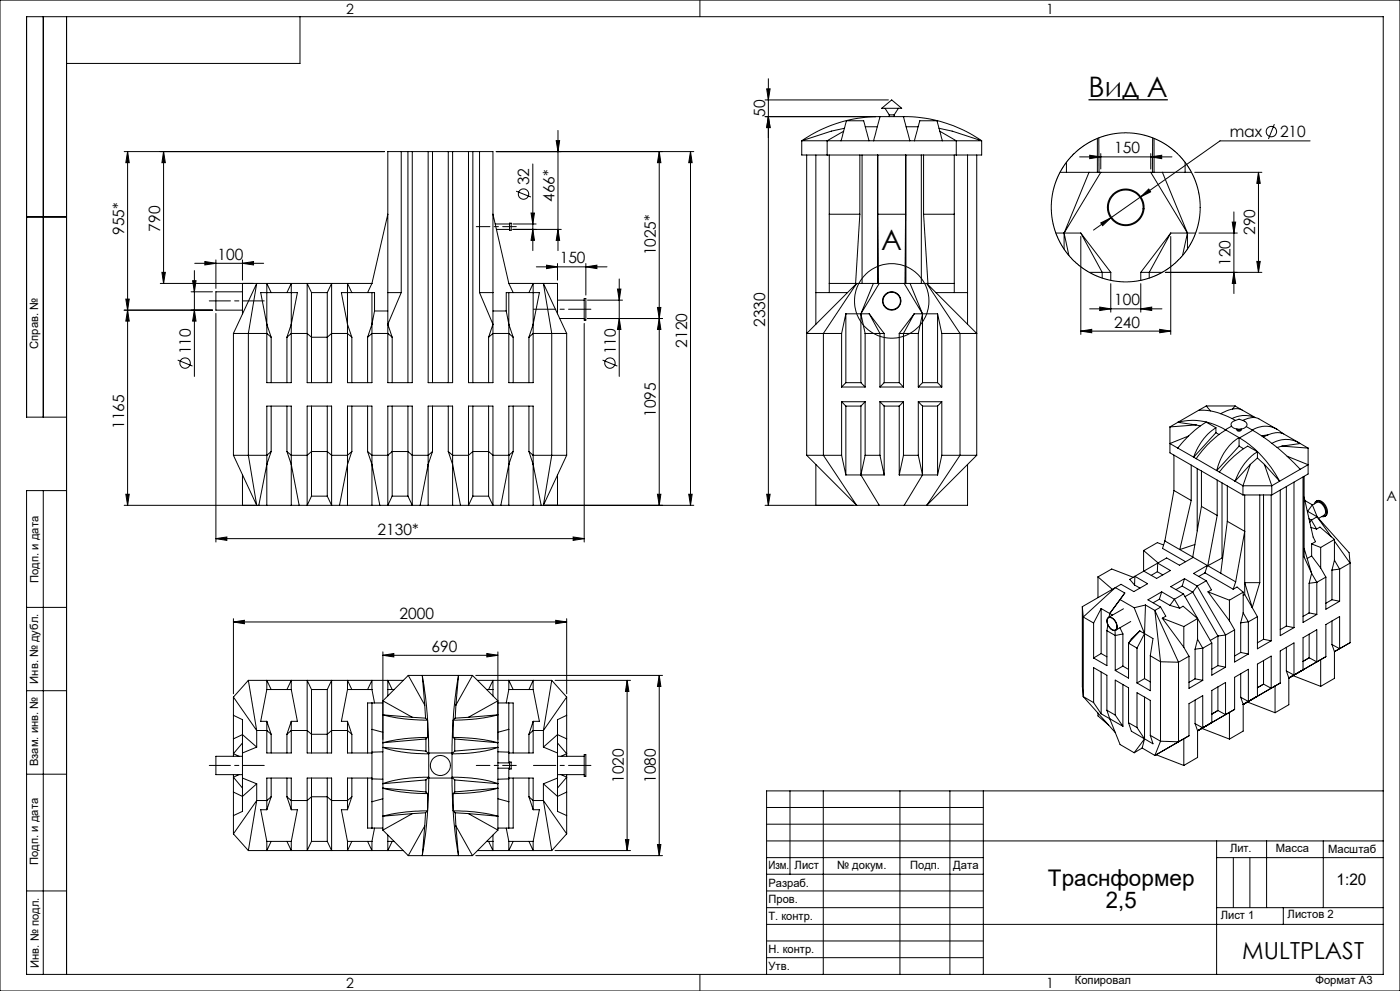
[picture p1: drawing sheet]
<svg xmlns="http://www.w3.org/2000/svg" width="420mm" height="297mm" viewBox="0 0 420 297" stroke-linecap="round" stroke-linejoin="round" font-family="sans-serif">
<g fill="none" stroke="#000" stroke-width=".3">
<path d="M0 0h420v297h-420zM13 5v120M20 5v287M90 5v14h-70M210 0v5M167.4 39.1v36M229.5 35h33.2M229.5 29.9h37M230 26.6h1l-.5 3.3zM230.5 35l.5 3.2h-1zM230.5 23.6v127.8M253.1 39.3l-5 2.9v4.3"/>
<path d="M253.3 38.4l-3.9 .9-8.9 2.9M259.6 38h3.6M264 35l-1.9 7.2M264.5 32.5l3-2.6 3 2.6zM265.5 32.5l1.3 1.9M266.8 34.4h1.5M266.8 34.4v.6M268.3 34.4v.6M269.5 32.5l-1.2 1.9M271 35l1.9 7.2M271.9 38h3.5M281.7 38.4l3.9 .9 8.9 2.9"/>
<path d="M281.9 39.3l5 2.9v4.3M382.3 37.2l-1.8 4.5M37.3 45.4h78.1M38.3 45.4v106M38.3 45.4l.5 3.4h-1.1zM49.1 45.4v39.5M49.1 45.4l.5 3.4h-1zM120.4 45.4v42.3M122.4 45.4v69.3M123.7 45.4v69.3h-7.4v-69.3h31.6v69.3h-7.4v-69.3M128.4 45.4v69.3h7.4v-69.3M129.8 45.4v69.3"/>
<path d="M134.5 45.4v69.3M141.9 45.4v69.3M143.9 45.4v42.3M148.9 45.4h59.2M154.8 57.3l4.5 1.8M159.8 49.1v26M166.9 42.2h1l-.5 3.2zM197.8 45.4l.5 3.4h-1.1zM197.8 45.4v106M207.2 45.4v106M207.2 45.4l.4 3.4h-1zM240.5 42.2a40.9 40.9 0 0 1 23.3-7.2h7.5a40.9 40.9 0 0 1 23.2 7.2"/>
<path d="M240.5 42.2h54M240.5 42.2v4.3h54v-4.3M242 46.5v90M244.8 46.5v50.7M248.8 46.5v41.2M252.3 42.2l1.6-6h5.2l1.6 6M258 46.5v17.7M258.6 46.5v38.4M263.3 46.5v38.4M263.3 46.5v17.7M271.7 46.5v17.7M271.8 46.5v38.4"/>
<path d="M274.3 42.2l1.6-6h5.2l1.6 6M276.4 46.5v38.4M277.1 46.5v17.7M286.3 46.5v41.2M290.3 46.5v50.7M293 46.5v90M318 51.6h39.4M319.9 48.6v3M323.9 47h27.7M326.7 51.6l-7.5 18.2M326.9 46.5l3.3 .5-3.3 .6zM329.2 41.5v10.1"/>
<path d="M329.6 41.3l.1 10.3M330.2 46v4.7M330.2 51.6l-11 18.2M342.2 59l2.4-2.3 .6 .8zM345.2 47l3.3-.5v1.1zM345.2 46v4.7M345.2 51.6l11 18.2M345.8 41.3l-.1 10.3M346.2 41.5v10.1M348.7 51.6l7.5 18.2M355.5 48.6v3M358.4 51.6h20.2"/>
<path d="M377.5 51.6l.6 3.4h-1.1zM377.5 51.6v30M393 42.2h-27l-32.8 23.1M8 65h12M58.4 78.9h20.7M61.5 78.4l3.3 .5-3.3 .5zM64.8 77.9v8.5M72.7 78.9l3.4-.5v1zM72.7 77.9v6.1M116.3 64.2l-4.7 20.7M147.9 64.2l4.7 20.7M148.6 67.1h4.3"/>
<path d="M148.9 68.8h4M152.9 66.9h.5v2.1h-.5zM153.9 68.8h14.5M153.9 67.1h6.9M159.3 63.8h1l-.5 3.3zM159.8 68.8l.5 3.2h-1zM160.9 80h21.2M164 79.5l3.3 .5-3.3 .5zM167.3 79v5M167.4 68.8l.5 3.2h-1zM175.8 80l3.3-.5v1zM175.8 79v9.4"/>
<path d="M248.8 64.2h9.2M258 64.2l-1.3 20.7M263.3 64.2l.2 20.7M263.3 64.2h8.4M271.7 64.2l-.2 20.7M277.1 64.2h9.2M277.1 64.2l1.3 20.7M316.8 69.8h7.4M319.2 69.8l1.5 6.8M319.2 69.8v4.8M324.2 70.9v29.3M324.2 69.8l6.5 11.8v1.7"/>
<path d="M324.2 69.8l9 11.8M330.2 66.8l3-1.5-2.4 2.3zM333.2 65.3l-5.2 3.7M351.2 70.9v29.3M351.2 69.8h7.5M351.2 69.8l-6.4 11.8v1.7M351.2 69.8l-9 11.8M356.2 69.8l-1.4 6.8M356.2 69.8v4.8M359.7 69.8h11.5M369.7 66.6h1l-.5 3.2zM370.2 63.5v24.5"/>
<path d="M377 78.3h1.1l-.6 3.3zM37.3 93h26.4M37.7 89.6h1.1l-.5 3.4zM38.3 93l.5 3.2h-1.1zM48.1 84.9h63.5M48.6 81.6h1l-.5 3.3zM57.3 87.5h6.4M57.8 84.1h1l-.5 3.4zM58.3 81.1v31.7M58.3 93l.5 3.2h-1zM64.8 93.9v68.6M70 99.9v36.6"/>
<path d="M70 99.9h10l1.4 1.2M70 99.9l7-15-2.5 15v36.6l2.5 14.9-7-14.9M72.7 87.5h-7.9v5.5h7.9M72.7 84.9v9.1M81.4 87.7l-1.4-2.8v29.8h7.4v-29.8l-1.3 2.8M93.5 87.7l-1.4-2.8v29.8h7.4v-29.8l-1.3 2.8M93.5 87.7v27M93.5 87.7h4.7M98.2 87.7v27M105.6 87.7l-1.4-2.8v29.8h7.4v-27M111.6 84.9l-1.3 2.8M112.4 93.2l-.8 4-1.3 3.9"/>
<path d="M112.4 93.2h3.9M112.4 93.2v-5.5h-10l1.8 9.5 1.4 3.9M116.3 87.7h4.1M120.4 87.7l-4.1 9.5 1.4 3.9M143.9 87.7l4 9.5-1.3 3.9M143.9 87.7h4M147.9 93.2h4M151.9 93.2v-5.5h9.9l-1.9 9.5-1.2 3.9M151.9 93.2l.7 4 1.4 3.9M152.6 84.9h14.7v9.1M152.6 87.7v27h7.3v-29.8l-1.2 2.8M152.6 84.9l1.4 2.8"/>
<path d="M167.3 90h8M167.9 95.5h7.4M170 99.9v36.6M170 99.9h-10.1l-1.2 1.2M170 99.9l-7-15 2.5 15v36.6l-2.5 14.9 7-14.9M175.3 89.5h.5v6.5h-.5zM175.3 96.9v65.6M176.2 95.5h22.6M176.2 90h10.6M185.2 86.6h1.1l-.5 3.4zM185.8 95.5l.5 3.2h-1.1zM185.8 83.6v29.2"/>
<path d="M197.2 92.1h1.1l-.5 3.4zM197.8 95.5l.5 3.2h-1.1zM244.8 87.7h9.5M248.8 84.9h37.5M252.5 99.9h-10.5l15-15-10 15v36.6l10 14.9-15-14.9M252.5 99.9v16.1M253.8 94h7M253.8 94v20.7M253.8 94l-1.3 5.9M258.3 94l1.2 5.9M258.3 94v20.7M259.5 99.9h5.8"/>
<path d="M259.5 99.9v16.1M260.8 94l3.2 5.9v16.1M260.8 94l4.5 5.9M262 84.9l-3.7 9.1M263.8 84.9l-5.5 9.1M265.3 99.9v14.8M269.8 99.9h5.7M269.8 99.9v14.8M271.3 84.9l5.5 9.1M273 84.9l3.8 9.1M274.2 94h7.1M274.2 94l-3.2 5.9v16.1"/>
<path d="M274.2 94l-4.4 5.9M275.5 99.9v16.1M276.8 94l-1.3 5.9M276.8 94v20.7M280.8 87.7h9.5M281.3 94l1.2 5.9M281.3 94v20.7M282.5 99.9h10.5l-15-15 10 15v36.6l-10 14.9 15-14.9M282.5 99.9v16.1M324.2 99.2l3.3-.5v1zM324.2 99.2h27M326.8 81.6h6.4"/>
<path d="M326.9 92.6h21.7M329.9 92l3.3 .6-3.3 .5zM333.2 81.6v2.4M333.2 85v8.6M342.2 81.6v2.4M342.2 81.6h6.4M342.2 92.6l3.3-.6v1.1zM342.2 85v8.6M347.9 98.7l3.3 .5-3.3 .5zM370.2 81.6l.5 3.3h-1zM378.6 81.6h-29M53.3 107.9l4.4 1.8"/>
<path d="M81.4 101.1l-1.4-3.9-1.8-9.5h11l-1.8 9.5-1.3 3.9M81.4 101.1v13.6M86.1 101.1l1.3-1.2h4.7l1.4 1.2h4.7l1.3-1.2h4.7l1.4 1.2M86.1 101.1v13.6M105.6 101.1v13.6M110.3 101.1v13.6M110.3 101.1l1.3-1.2h4.7l1.4 1.2M117.7 101.1v13.6M146.6 101.1v13.6M146.6 101.1l1.3-1.2h4.7l1.4 1.2M154 101.1v13.6M158.7 101.1v13.6"/>
<path d="M180.8 107.9l4.4 1.8M252.5 116h7M253.8 114.7h4.5M253.8 114.7l-1.3 1.3M258.3 114.7l1.2 1.3M264 116h7M265.3 114.7h4.5M265.3 114.7l-1.3 1.3M269.8 114.7l1.2 1.3M275.5 116h7M276.8 114.7h4.5M276.8 114.7l-1.3 1.3"/>
<path d="M281.3 114.7l1.2 1.3M20 125h-12v-120h407v287h-407v-145h12M81.4 135.3l-1.4 1.2h-10M81.4 135.3l-1.4 3.9-2.4 12.2M81.4 121.7v13.6M86.1 135.3l1.3 1.2h4.7l1.4-1.2h4.7l1.3 1.2h4.7l1.4-1.2M86.1 121.7v13.6M86.1 135.3l1.3 3.9 2.3 12.2M93.5 121.7v27M98.2 121.7v27M105.6 121.7v13.6M105.6 135.3l-1.4 3.9-2.4 12.2"/>
<path d="M110.3 135.3l1.3 1.2h4.7l1.4-1.2h4.7l1.3 1.2h4.7l1.4-1.2M110.3 121.7v13.6M110.3 135.3l1.3 3.9 2.3 12.2M117.7 121.7v27M122.4 121.7v27M129.8 135.3l-1.4 3.9-2.4 12.2M129.8 121.7v13.6M134.5 135.3l1.3 1.2h4.7l1.4-1.2h4.7l1.3 1.2h4.7l1.4-1.2M134.5 135.3l1.3 3.9 2.3 12.2M134.5 121.7v13.6M141.9 121.7v27M146.6 121.7v27"/>
<path d="M154 121.7v13.6M154 135.3l-1.4 3.9-2.4 12.2M158.7 135.3l1.2 1.2h10.1M158.7 121.7v13.6M158.7 135.3l1.2 3.9 2.4 12.2M242 136.5h10.5M244.8 139.2v12.2M252.5 120.4h7M252.5 120.4v16.1M252.5 136.5l1.3 5.8M252.5 120.4l1.3 1.3M253.8 121.7h4.5"/>
<path d="M253.8 121.7v20.6M258.3 121.7v20.6M259.5 136.5h4.5M259.5 120.4v16.1M259.5 136.5l-1.2 5.8M259.5 120.4l-1.2 1.3M264 120.4v16.1M264 120.4h7M264 136.5l1.3 5.8M264 120.4l1.3 1.3M265.3 121.7h4.5M265.3 121.7v20.6"/>
<path d="M269.8 121.7v20.6M271 136.5h4.5M271 120.4v16.1M271 120.4l-1.2 1.3M271 136.5l-1.2 5.8M275.5 120.4h7M275.5 120.4v16.1M275.5 136.5l1.3 5.8M275.5 120.4l1.3 1.3M276.8 121.7h4.5M276.8 121.7v20.6M281.3 121.7v20.6"/>
<path d="M282.5 136.5h10.5M282.5 120.4v16.1M282.5 136.5l-1.2 5.8M282.5 120.4l-1.2 1.3M290.3 139.2v12.2h-60.8M351 127.9v7.8l21.9 12.6M352.2 136.4v10.6M353.3 126.6a18.4 18.4 0 0 1 14.3 2.2M353.3 134.3l4.8 2.7M353.3 126.6l5.5 .7M353.3 126.6l-2.3 1.3M356.6 130.7l-5.6 2.2 2.3 1.4"/>
<path d="M357.4 139.4v10.6M358.1 137l.8 .5M358.8 127.3l1.3 .4M358.8 127.3l-7.8 .6M358.9 137.5l6.1 3.5M359.5 123a19.2 19.2 0 0 1 11.1 3M359.5 123l-6.2 3.6M361.9 121.7l1.2 1.5M361.9 121.7h8.6M361.9 121.7l-2.4 1.3M364.8 128.2l-3-1.7-2 1.3-2.7 2.3-3.8 4.2M364.8 128.2a16.9 16.9 0 0 0-6.7 8.8"/>
<path d="M364.8 129.7l-6.7 7.3M364.8 129.7l.9 .5M364.8 128.2v1.5M366.2 124a7 7 0 0 1 6.5-1.1l3.9 2.3M367.6 128.8l.1 .1M367.7 128.9l-1.8 1.2-2.9 2.4-2.3 2.5-1.8 2.5M367.7 128.9l4 2.3M369.5 127.7l-1.9 1.1M369.6 126.6l2.1-1 1.3 .5a1.22 1.22 0 0 1 1.1 1.3 1.22 1.22 0 0 1-1.4 1.1 2.7 2.7 0 0 1-3.4-1.2zM370.5 121.7l-.8 .9M370.5 121.7l2 1.1M371.1 128.6a.83 .83 0 0 0 1.3 0"/>
<path d="M371.1 128.6v.3a.68 .68 0 0 0 1.2 0v-.3M371.7 131.2a15.7 15.7 0 0 0-6.7 9.8M371.7 133.7l1.4 .8M371.7 131.2v2.5M371.7 131.2h.2M371.7 133.7l-6.7 7.3M371.9 131.2a33.5 33.5 0 0 1 12 13M372.8 126a5.4 5.4 0 0 1 4.8-.5l5.5 3.2M373.9 127.8l1.8 1.1M375.1 139.2l-2.2 6.4M375.7 128.9a7.2 7.2 0 0 1 8.9 .8M375.7 128.9l.1 .1"/>
<path d="M375.8 129a64.7 64.7 0 0 1 14.3 11.6M375.8 129l-3.9 2.2M376.5 125.2a8.1 8.1 0 0 0-6.9 .2M377.2 135.4a16.7 16.7 0 0 0-6.7 8.8l4.6-5M377.2 135.4l-2.9-1.7-4.1 3-4.4 4.8M377.2 135.4v1.9M377.2 137.3l2.1 1.9M377.2 137.3l-2.1 1.9M379 131a6.7 6.7 0 0 1 6.1-.9l4.6 2.6M379.3 139.2l2.2 6.4M379.3 139.2l4.6 5M380.4 130.3l-1.9 .3"/>
<path d="M381.6 132.9a8 8 0 0 1 8.5 0M384.6 129.7l-.2 .1M384.6 129.7l.3 .3M384.6 133.7l7.8 .6M384.6 133.7l-1.5 .4M386.2 136.7l6.2 2.6-2.3 1.3M390.1 132.9l-5.5 .8M390.1 132.9l2.3 1.4M392.4 134.3v7.8l-10.9 6.2M13 147v145M37.3 151.4h170.8M37.7 148.1h1.1l-.5 3.3z"/>
<path d="M72.7 142.3v9.1M80 151.4v-29.7h7.4v29.7M93.5 148.7l-1.4 2.7v-29.7h7.4v29.7l-1.3-2.7M93.5 148.7h4.7M104.2 151.4v-29.7h7.4v29.7M117.7 148.7l-1.4 2.7v-29.7h7.4v29.7l-1.3-2.7M117.7 148.7h4.7M128.4 151.4v-29.7h7.4v29.7M141.9 148.7l-1.4 2.7v-29.7h7.4v29.7l-1.3-2.7M141.9 148.7h4.7M152.6 151.4v-29.7h7.3v29.7M167.3 142.3v9.1"/>
<path d="M197.2 148.1h1.1l-.5 3.3zM206.6 148.1h1l-.4 3.3zM230 148.1h1l-.5 3.3zM253.8 142.3h11.5M258.3 142.3l5.5 9.1M269.8 142.3h11.5M276.8 142.3l-5.5 9.1M352.2 147l5.2 3M352.2 147l-2.7 15.1M357.4 150l-3.5 14.7 4.6-1.5M359.2 140.4v18.7M360.4 151.8l4.8 2.7"/>
<path d="M360.4 141.1v10.7M360.4 151.8l-2.6 15.1M365 141l.8 .5M365.2 154.5l-2.9 15M365.2 143.9v10.6M365.8 141.5l7.1 4.1M366.6 144.7v22.5M368.2 156.2l5.2 3-2.7 15.2M368.2 145.6v10.6M368.2 156.2l-2 15.6M372.9 145.6h8.6M372.9 148.3h8.6"/>
<path d="M372.9 145.6v2.7M373.4 148.3v29.9M377.9 148.3v26.3M379.1 148.3v43.3M381.4 148.3v43.7M381.5 145.6v2.7M383.9 144.2l-2.4 1.4M384.1 146.9v43.6l4.1-2.4M385.9 145.8v41.8M388.2 144.5v43.6M390.1 140.6l-6.2 3.6M390.9 142.9v43.6l4.1-2.4"/>
<path d="M391.2 149l2.7 12 .8 1.3-1.2 .7M391.2 142.8v24.1l2.3 4.9M391.4 150l2.3 1.3M392.7 155.5l.7 .4M393.3 158.1l1.7 .5M393.4 155.9l1.6 2.7M393.4 155.9l-.5 .6M393.7 151.3l-1.4 1.9 2.8 1.7M393.7 151.3l1.5 3.6M393.7 151.3l1.3-.7a2.64 2.64 0 0 1 2.7 3l-.3 .7-1.8 1.1M394.3 151a1.19 1.19 0 0 1 1-.9 1.19 1.19 0 0 1 1.2 .5 3 3 0 0 1 .9 4.2h-.9M394.8 150.2a2.3 2.3 0 0 1 3.1 1.8 1.95 1.95 0 0 1-.5 2.8"/>
<path d="M395 158.6l1-.6 4.3 3.7M395.1 154.9l-1.7 1M395.1 154.9l4.3 6M395.1 154.9l9.6 10.8 .3 3.1M64.8 161.4l3.3-.5v1.1zM64.8 161.4h110.5M171.9 160.9l3.4 .5-3.4 .6zM329.4 172.9l4.3 3.7M329.4 172.9l4.1-2.4 6.4 2.5M329.4 172.9v6.2M334.6 176.1l2.8 1.6M334.6 176.1l-9.6 8.8"/>
<path d="M334.6 176.1l-9.9 5.7M336 179.7l4.3 2.4M336 179.7l-3.1 4.2M337.4 177.7l-1.4 2M337.4 177.7l-4.5 6.2M340.4 175.3l1.6 .9M340.5 172.7l3.8 2.2-4.2 2.4-3.8-2.2-1.7 1M340.5 172.7l-1.6 .9 1.5 1.7M340.5 172.7l-.1 2.6M343.1 165l4.3 3.7M343.1 165v6.2M343.1 171.2l-2.6 1.5"/>
<path d="M347.2 171.3l-1.8 1.1M347.2 171.3l1.6 1M347.3 168.8l3.8 2.2-4.1 2.4-3.9-2.2M347.3 168.8l-.1 2.5M347.3 168.8l-4.2 2.4M347.8 179.6l-1.9 1.1M347.8 179.6l3.2 1.8M348.5 177.4l3.8 2.2M348.5 177.4l-4.1 2.4 3.8 2.2M348.5 177.4l-.7 2.2M349.1 163.3l-1.9-.7-4.1 2.4M349.5 162.1l8.3 4.8"/>
<path d="M349.5 162.1l-.7 2.3 6.9 3.9M352.3 179.6l1.6 2.7M352.3 179.6l-1.3 1.8M354.6 175.6l3.2 1.9M354.6 175.6l-1.8 1.1M355 178l-2.7 1.6M355 178l8.5 14.7M355.4 173.4l3.8 2.2M355.4 173.4l-4.2 2.4 3.8 2.2M355.4 173.4l-.8 2.2M357.8 177.5l7.6 13.1M357.8 177.5l-2.3 1.3"/>
<path d="M357.8 166.9l.2 .1M358 167l-4.2 2.4-3.8-2.2-2.7 1.6M358 167l4.2 2.5M359.2 175.6l-1.4 1.9M359.2 175.6l8.5 14.7M361.5 171.7l-1.9 1.1M361.5 171.7l8.5 4.9M361.9 174.1l-2.7 1.5M361.9 174.1l1.5 2.7-1 .6M362.2 169.5l-4.1 2.4 3.8 2.2M362.2 169.5h.1M362.2 169.5l-.7 2.2"/>
<path d="M362.3 169.5l3.9 2.3M362.4 177.4l6.4 8.7M362.4 177.4l6.4 2.5M366.2 171.8l4.5 2.6M366.6 167.2l-4.3 2.3M366.6 167.2l.2 .2M368.8 179.9v6.2M370 176.6l1.1-.7 1.9 1.6M370.7 174.4l-.7 2.2M373 177.5l-4.2 2.4M373 177.5v6.2M373.4 178.2l-.4 .3"/>
<path d="M373.4 178.2l2.3 3.9M377.9 174.6l-2.2 7.5M377.9 174.6h-4.5l2.3 7.5M391.2 164.3l2.3 7.5M392.7 174.8v8.9M393.5 171.8l-.8 3M393.5 163v3.6M393.5 166.6l-1.4 .8M393.5 171.8l1.5 2.7M393.5 166.6l2.7 3.6M393.5 163l2.7 1.1M395 174.5v9.6"/>
<path d="M395 174.5l-2.3 .3M396.2 170.2l1.6 2.8M396.2 164.1v6.1M397.8 173v9.6l4.1-2.4M397.8 173l-2.8 1.5M399.6 179.7l-1.8 1.1M399.6 170.8v8.9M399.6 179.7l2.3 .5M400.3 161.7l-4.1 2.4M400.3 161.7v6.2M400.3 167.9l-.7 2.9M400.3 167.9l1.6 2.7"/>
<path d="M400.3 162.2l4.7 6.6M401.9 170.6v9.6M401.9 170.6l-2.3 .2M405 168.8l-3.1 1.8M405 168.8v23.8M8 182h12M70 186.4l3.3-.5v1zM70 185.4v22.5M70 186.4h100M114.9 196.4l3.2-.5v1zM114.9 195.4v53.4M114.9 196.4h34.5"/>
<path d="M146 195.9l3.4 .5-3.4 .5zM149.4 195.4v53.4M166.7 185.9l3.3 .5-3.3 .5zM170 185.4v22.5M324.7 181.8l.3 3.1M324.7 181.8v23.9l.3 3.1M325 184.9v23.9M325 184.9l3.1 1.8M328.1 186.7v10.5M330.3 195.9l1.8 .9M330.3 182.4l2.6 1.5M330.3 182.4l-2.2 4.3"/>
<path d="M330.3 182.4v13.5M330.3 195.9l-2.2 1.3M332.1 189v10.5l-4-2.3M332.1 189l2.5 1.5M332.3 185.2a1.64 1.64 0 0 1 2.4 1.1 1.66 1.66 0 0 1-.3 2.7 2.87 2.87 0 0 1-2.1-3.8zM332.4 187.3l-.3 1.7M332.4 185.3a1.78 1.78 0 0 1 2.4 1.5 1.17 1.17 0 0 1 .3 1.3 1.17 1.17 0 0 1-1.1 .7 2.78 2.78 0 0 1-1.6-3.5zM332.9 183.9l.9 .5M332.9 183.9l-.2 1M334.5 188.9l.1 1.6M334.6 190.5v10.4M336 188.1l.9 1.9"/>
<path d="M336.9 199.6l1.7 1M336.9 190v9.6M336.9 190l-2.3 .5M336.9 199.6l-2.3 1.3M337 182.5l-4.5 2.6M338.6 192.8v10.4l-4-2.3M338.6 192.8l2.5 1.4M339.2 186.3l-4.5 2.6M340.3 182.1l3.1 7.8M341.1 194.2v10.5M341.9 189.1l1.5 .8M341.9 189.1l-2.5 2.3-.8 1.4"/>
<path d="M341.9 189.1l-3.3 3.7M343.4 189.9l2.5 1.5-.8 5.1M343.4 189.9v13.5M343.4 189.9l-2.3 4.3M343.6 181.3l-.2 8.6M343.6 181.3l2.9 1.6M343.6 181.3l-3.3 .8M345.1 196.5l3.1 1.8M345.1 196.5v10.5l-4-2.3M346.5 182.9l1.7 15.4M346.5 182.9l7.1 15.6M348.2 198.3l5.4 .2"/>
<path d="M348.2 198.3v23.8M348.2 182l-1.7 .9M348.2 182l1.5 2.7-1 .6M348.7 185.3l6.4 8.7M348.7 185.3l6.4 2.5M351 181.4l2.9 .9M353.6 198.5v23.8l-5.4-.2M353.9 182.3l1-.6 4.4 3.7M355.1 194l1.6 2.7M355.1 187.8v6.2M356.7 196.7v9.6l4.1-2.4M356.7 196.7l-3.1 1.8"/>
<path d="M358.5 194.6v8.8M359.3 185.4l-4.2 2.4M359.3 185.4v6.2M359.3 191.6l-.8 3M359.3 191.6l1.5 2.7M360.8 194.3v9.6M360.8 194.3l-2.3 .3M363.5 192.7v9.6l4.2-2.3M363.5 192.7l-2.7 1.6M365.4 199.5l-1.9 1.1M365.4 190.6l-2.3 1.3M365.4 190.6v8.9"/>
<path d="M365.4 199.5l2.3 .5M367.7 190.3v9.7M367.7 190.3l-2.3 .3M368.8 186.1l1.6 2.7M370.4 188.8v9.6l4.1-2.4M370.4 188.8l-2.7 1.5M372.2 195.5l-1.8 1.1M372.2 186.7v8.8M372.2 195.5l2.3 .5M373 183.7l-.8 3M373 183.7l1.5 2.7M374.5 186.4v9.6"/>
<path d="M374.5 186.4l-2.3 .3M375.7 182.1l1.5 2.7M377.2 184.8v9.6l4.2-2.4M377.2 184.8l-2.7 1.6M379.1 197.9v7.1M379.1 191.6l-1.9 1M379.1 191.6l2.3 .4M385.9 187.6l-1.8 1.1M385.9 194v7.1M385.9 187.6l2.3 .5M392.7 183.7l-1.8 1M392.7 190v7.1"/>
<path d="M392.7 183.7l2.3 .4M392.7 197.1l-1.8 1.1M392.7 197.1l2.3 1.3M395 198.4v-9.7l-4.1 2.4v9.7l-4.3 2.4M395 198.4l-8.4 4.8M396.2 197.7v8M396.2 197.7l-8.3 4.8M397.8 196.8l-2.8 1.6M397.8 196.8l-1.6 .9M399.6 186.1v7.1M399.6 193.2l.7 2.1M399.6 193.2l2.3 1.2"/>
<path d="M400.3 195.3v8l-4.1 2.4M401.9 194.4v-9.6l-4.1 2.4v9.6M405 192.6l-3.1 1.8M405 192.6l-4.7 2.7M8 207h12M70 214.4l2.7 1.3v27.5l-2.7 1.2M70 208.9v17.8M70 208.9l7 10M74.5 203.9h46.5M74.5 203.9l2.5 15M74.5 203.9l-4.5 5M77 218.9h3l1.4 1.2"/>
<path d="M77 218.9v5M80 216.2v9.5h7.4v-9.5M80 206.7v-2.8l1.4 2.8M80 206.7l-1.8 9.5h1.8M80 216.2l1.4 3.9M80 206.7h7.4M86.1 206.7l1.3-2.8v2.8M87.4 206.7l1.8 9.5h-1.8M87.4 216.2l-1.3 3.9M93.5 206.7l-1.4-2.8v21.8h7.4v-21.8l-1.3 2.8M93.5 206.7v19M93.5 206.7h4.7"/>
<path d="M98.2 206.7v19M104.2 206.7v-2.8l1.4 2.8M104.2 216.2v9.5h7.4M104.2 206.7l-1.8 9.5h1.8M104.2 216.2l1.4 3.9M104.2 206.7h7.4M110.3 206.7l1.3-2.8v2.8M111.6 210.7v37.5M111.6 218.6l3.3 .9M111.6 206.7l.8 4M114.9 210.7h-4.6v15M116.3 206.7h1.9"/>
<path d="M117.7 206.7l-1.4-2.8v4.7M122.5 202.4h19.2M122.5 202.4l-7.6 7.6 8.8 5M122.5 202.4l4.9 8.9M123.7 215l-8.8-.8 6.6 1.3 6.8 .3M123.7 215l4 .2M127.4 211.3l-.7-8.9a136.9 136.9 0 0 1 1.9 23.3M127.4 211.3l.3 3.9M127.7 215.2l.6 .6M128.3 215.8v5.2M136 215.8v5.2M136.6 215.2l-.6 .6"/>
<path d="M136.8 211.3l.7-8.9a127.9 127.9 0 0 0-1.9 23.3M136.8 211.3l-.2 3.9M140.5 215l8.9-.8-6.7 1.3-6.7 .3M140.5 215l-3.9 .2M141.7 202.4l-4.9 8.9M141.7 202.4l7.7 7.6-8.9 5M142.7 202.4h56.1M143.2 203.9h22.3M146 206.7h1.9M146.6 206.7l1.3-2.8v4.7M149.4 210.7h4.6v15M152.6 206.7v-2.8l1.4 2.8"/>
<path d="M152.6 210.7v17.9M152.6 218.6l-3.2 .9M152.6 206.7h7.3M152.6 206.7l-.7 4M158.7 206.7l1.2-2.8v2.8M159.9 216.2v9.5h-7.3M159.9 206.7l1.9 9.5h-1.9M159.9 216.2l-1.2 3.9M163 218.9v5M163 218.9h-3.1l-1.2 1.2M165.5 203.9l-2.5 15M165.5 203.9l4.5 5"/>
<path d="M166.5 203.9h22.7M170 214.4l-2.7 1.3v27.5l2.7 1.2M170 208.9v17.8M170 208.9l-7 10M188.1 203.9v51M188.1 203.9l.6 3.3h-1.1zM197.8 202.4v54M197.8 202.4l.5 3.3h-1.1zM325 208.8l3.1 1.8M325 208.8l9.5 10.7M328.1 210.6v-10.5l4 2.3v10.5M328.1 210.6l2.2 3.3"/>
<path d="M329.4 213.7v.9l3.2 2.7M330.3 201.4v12.5M330.3 213.9l2.6 1.5M332.1 212.9l2.5 1.4M332.1 212.9l.8 2.5M332.9 215.4l3.1 7.7 4.3 2.5M332.9 215.4l4 2.3M334.6 214.3v-10.5l4 2.3v10.5M334.6 214.3l2.3 3.4M336.9 205.1v12.6M338.6 216.6l2.5 1.4M338.6 216.6l.8 2.5 4 2.3"/>
<path d="M341.1 218v-10.4l4 2.3v10.5M341.1 218l2.3 3.4M343.4 203.4l1.7 1M343.4 208.9v12.5M343.4 203.4l-2.3 1.3M358.5 216.9l2.3 1.2v-9.6l-4.1 2.4v9.6M358.5 203.4l-1.8 1.1M358.5 209.8v7.1M358.5 203.4l2.3 .5M358.5 216.9l.8 2.1M359.3 219v8l-4.2 2.4M359.3 219l9.5-5.5v8"/>
<path d="M359.3 219l1.2-.7 8.3 3.2M365.4 205.8v7.1M365.4 212.9l-1.9 1.1M365.4 212.9l2.3 1.3M367.7 214.2v-9.7l-4.2 2.4v9.7l-4.2 2.4M372.2 209l2.3 1.2v-9.6l-4.1 2.4v9.6l-2.7 1.6M372.2 201.9v7.1M372.2 209l.8 2.1M373 211.1v8l-4.2 2.4M373 211.1l9.5-5.5v8M373 211.1l1.2-.7 8.3 3.2M379.1 205l-1.9 1.1"/>
<path d="M379.1 205l2.3 1.3M381.4 206.3v-9.7l-4.2 2.4v9.7l-4.2 2.4M385.9 201.1l2.3 1.2v-9.6l-4.1 2.4v9.6l-2.7 1.6M385.9 201.1l.7 2.1M386.6 203.2v8l-4.1 2.4M387.9 202.5l-1.3 .7M387.9 202.5l8.3 3.2M8 232h12M70 232.2v17.7M70 221.4l2.7-1.2 4.3 3.7M71.7 232.2l-1.7 .7 2.7 3.3M72.7 226.7h-7.9v5.5h7.9"/>
<path d="M72.7 233.2l4.3 1.7M72.7 222.7l-2.7 3.2 1.7 .8M77 223.9l-4.3 1.8M77 234.9v5M77 234.9l-4.3 3.8-2.7-1.3M77 239.9l-7 10M77 239.9l-2.5 15M81.4 220.1v5.6M81.4 233.2v5.6M81.4 238.8l-1.4 1.1h-3M81.4 238.8l-1.4 3.9M86.1 220.1v5.6"/>
<path d="M86.1 233.2v5.6M86.1 238.8l1.3 1.1h4.7l1.4-1.1h4.7l1.3 1.1h4.7l1.4-1.1M86.1 220.1l1.3-1.2h4.7l1.4 1.2h4.7l1.3-1.2h4.7l1.4 1.2M86.1 238.8l1.3 3.9M93.5 233.2v19M98.2 233.2v19M105.6 220.1v5.6M105.6 233.2v5.6M105.6 238.8l-1.4 3.9M110.3 233.2v15h4.6M111.6 233.2h-7.4v9.5M111.6 233.4l3.3 .1"/>
<path d="M114.9 224l12.9 1.1 .8 .8-5.3-.2-2.9-.3-3.5-.8zM114.9 234.9l2.8-.9 3.6-.6 7.3-.5-.8 .8zM114.9 239.4l-3.3 .9M114.9 225.3l-3.3 .1M127.8 237.3l-12.9-1.1 5.5 1.1 7.9 .5M127.8 221.5v3.6M127.8 233.7v3.6M127.8 237.3l.5 .5M128.3 221l-6.8 .4-6.6 1.2 12.9-1.1M128.3 221l-.5 .5M128.3 237.8v5.2M128.6 233.2a133.3 133.3 0 0 1-1.9 23.2l.7-8.9"/>
<path d="M128.6 233.2h7M128.6 225.7h7M128.6 225.7v7.5M135.6 225.9l.8-.8 13-1.1-2.5 .8-3 .6-3.5 .3zM135.6 233.2a133.3 133.3 0 0 0 1.9 23.2l-.7-8.9M135.6 232.9l7.3 .5 3.6 .6 2.9 .9-13-1.2zM135.6 225.7v7.5M136 221l6.7 .4 6.7 1.2-13-1.1M136 237.8v5.2M136 221l.4 .5M136.4 237.3l13-1.1-5.6 1.1-7.8 .5M136.4 221.5v3.6"/>
<path d="M136.4 233.7v3.6M136.4 237.3l-.4 .5M149.4 228.6h3.5M149.4 230.2h3.5M149.4 225.3l3.2 .1M149.4 239.4l3.2 .9M152.6 230.2v18M152.6 233.2h7.3v9.5M152.6 233.4l-3.2 .1M152.9 228.4h.5v2.1h-.5zM154 233.2v15h-4.6M158.7 220.1v5.6"/>
<path d="M158.7 233.2v5.6M158.7 238.8l1.2 1.1h3.1M158.7 238.8l1.2 3.9M163 234.9v5M163 223.9l4.3 1.8M163 234.9l4.3 3.8 2.7-1.3M163 239.9l7 10M163 239.9l2.5 15M167.3 232.2h8M167.3 226.7h8M167.3 233.2l-4.3 1.7M167.3 222.7l2.7 3.2-1.7 .8"/>
<path d="M168.3 232.2l1.7 .7-2.7 3.3M170 232.2v17.7M170 221.4l-2.7-1.2-4.3 3.7M175.3 226.2h.5v6.5h-.5zM237 237v25M247 237v55M270 237v55M285 237v55M295 237v55M342.7 224.2l3.8 2.2M342.7 224.2l-2.4 1.4M343.4 221.4l-3.1 4.2"/>
<path d="M343.4 221.4l-.7 2.8M345.1 220.4l3.1 1.7M345.1 220.4l.8 2.5-2.5-1.5M346.9 226.2l-.4 .2M346.9 226.2l8.2 3.2M348.2 222.1l-1.7 4.3M355.1 221.4v8M355.1 221.4l-8.2 4.8M356.7 220.5l-1.6 .9M356.7 220.5l-10.2 5.9M415 237h-185v55M70 249.9l4.5 5"/>
<path d="M74.5 254.9h46.5M80 242.7v-9.5h7.4v9.5M80 252.2v2.7l1.4-2.7M80 242.7h-1.8l1.8 9.5M80 252.2h7.4M86.1 252.2l1.3 2.7v-2.7M87.4 242.7h1.8l-1.8 9.5M93.5 252.2l-1.4 2.7v-21.7h7.4v21.7l-1.3-2.7M93.5 252.2h4.7M104.2 252.2v2.7l1.4-2.7M104.2 242.7h-1.8l1.8 9.5M104.2 252.2h7.4"/>
<path d="M110.3 252.2l1.3 2.7v-2.7M112.4 248.2l-.8 4M114.9 248.8l7.6 7.6M116.3 250.3v4.6l1.4-2.7M116.3 252.2h1.9M122.5 256.4h19.2M123.7 243.8l-8.8 5M127.4 247.5l-4.9 8.9M127.7 243.6l-.3 3.9M127.7 243.6l-4 .2M128.3 243l-6.3 .3-3.6 .5-3.5 .8 8.8-.8M128.3 243l-.6 .6"/>
<path d="M136 243l6.2 .3 3.6 .5 3.6 .8-8.9-.8M136 243l.6 .6M136.6 243.6l.2 3.9M136.6 243.6l3.9 .2M136.8 247.5l4.9 8.9M140.5 243.8l8.9 5M142.7 256.4h56.1M143.2 254.9h22.3M146 252.2h1.9M147.9 250.3v4.6l-1.3-2.7M149.4 248.8l-7.7 7.6M151.9 248.2l.7 4"/>
<path d="M152.6 252.2v2.7l1.4-2.7M152.6 252.2h7.3M158.7 252.2l1.2 2.7v-2.7M159.9 242.7h1.9l-1.9 9.5M166.5 254.9h22.7M170 249.9l-4.5 5M187.6 251.6h1.1l-.6 3.3zM197.2 253.1h1.1l-.5 3.3zM230 257h65M230 242h65M230 247h65M230 252h185"/>
<path d="M365 252v40M365 257h50M370 257v15M375 257v15M380 252v20M397 252v20M8 267h12M230 262h65M230 267h65M230 272h65M230 277h185M365 272h50"/>
<path d="M385 272v5M210 292v5M230 282h65M230 287h65"/>
<circle cx="381.4" cy="39.4" r="1.55"/>
<circle cx="157.1" cy="58.2" r="1.55"/>
<circle cx="337.7" cy="62.1" r="22.3"/>
<circle cx="337.7" cy="62.1" r="5.2"/>
<circle cx="337.7" cy="62.1" r="5.5"/>
<circle cx="267.5" cy="90.2" r="2.75"/>
<circle cx="267.5" cy="90.2" r="11.2"/>
<circle cx="267.5" cy="90.2" r="2.6"/>
<circle cx="55.5" cy="108.8" r="1.56"/>
<circle cx="183" cy="108.8" r="1.55"/>
<circle cx="132.1" cy="229.4" r="3"/>
</g>
<path d="M326.5 29.9h23.9" fill="none" stroke="#000" stroke-width=".39"/>
<path d="M79.3 90.2h-16.5M79.3 229.4h-16.5" fill="none" stroke="#000" stroke-width=".3" stroke-dasharray="15.2 1.3 1.3 1.3" stroke-dashoffset="8.9"/>
<path d="M142.9 67.9h12M142.9 229.4h12" fill="none" stroke="#000" stroke-width=".3" stroke-dasharray="15.2 1.3 1.3 1.3" stroke-dashoffset="11.1"/>
<path d="M160 92.7h17.3M160 229.4h17.3" fill="none" stroke="#000" stroke-width=".3" stroke-dasharray="15.2 1.3 1.3 1.3" stroke-dashoffset="8.5"/>
<g fill="#000">
<path d="M207.2 45.4l.4 3.4h-1zM206.6 148.1h1l-.4 3.3zM38.3 93l.5 3.2h-1.1zM37.7 148.1h1.1l-.5 3.3zM197.8 95.5l.5 3.2h-1.1zM197.2 148.1h1.1l-.5 3.3zM188.1 203.9l.6 3.3h-1.1zM187.6 251.6h1.1l-.6 3.3zM197.8 202.4l.5 3.3h-1.1zM197.2 253.1h1.1l-.5 3.3zM369.7 66.6h1l-.5 3.2zM370.2 81.6l.5 3.3h-1z"/>
<path d="M326.9 46.5l3.3 .5-3.3 .6zM345.2 47l3.3-.5v1.1z"/>
<path d="M72.7 78.9l3.4-.5v1zM61.5 78.4l3.3 .5-3.3 .5zM146 195.9l3.4 .5-3.4 .5zM114.9 196.4l3.2-.5v1z"/>
<path d="M58.3 93l.5 3.2h-1zM57.8 84.1h1l-.5 3.4zM37.7 89.6h1.1l-.5 3.4zM38.3 45.4l.5 3.4h-1.1zM159.8 68.8l.5 3.2h-1zM159.3 63.8h1l-.5 3.3zM167.4 68.8l.5 3.2h-1zM166.9 42.2h1l-.5 3.2zM185.8 95.5l.5 3.2h-1.1zM185.2 86.6h1.1l-.5 3.4zM197.2 92.1h1.1l-.5 3.4zM197.8 45.4l.5 3.4h-1.1zM48.6 81.6h1l-.5 3.3zM49.1 45.4l.5 3.4h-1zM230.5 35l.5 3.2h-1zM230 26.6h1l-.5 3.3z"/>
<path d="M324.2 99.2l3.3-.5v1zM347.9 98.7l3.3 .5-3.3 .5z"/>
<path d="M377 78.3h1.1l-.6 3.3zM377.5 51.6l.6 3.4h-1.1z"/>
<path d="M230 148.1h1l-.5 3.3zM230.5 35l.5 3.2h-1z"/>
<path d="M64.8 161.4l3.3-.5v1.1zM171.9 160.9l3.4 .5-3.4 .6zM164 79.5l3.3 .5-3.3 .5zM175.8 80l3.3-.5v1zM70 186.4l3.3-.5v1zM166.7 185.9l3.3 .5-3.3 .5zM330.2 66.8l.6 .8 2.4-2.3zM342.2 59l3-1.5-.6-.8zM329.9 92l3.3 .6-3.3 .5zM342.2 92.6l3.3-.6v1.1z"/>
</g>
<g font-size="8.5">
<text x="326.5" y="29">Вид А</text>
<text x="264.4" y="74.8">А</text>
</g>
<text font-size="7.1" x="372.7" y="287.4">MULTPLAST</text>
<g font-size="6.9">
<text x="314.4" y="265.6">Траснформер</text>
<text x="331.8" y="272">2,5</text>
</g>
<text font-size="4.8" x="401" y="265.3">1:20</text>
<g font-size="4.7">
<text x="229.5" y="35" transform="rotate(-90 229.5 35)">50</text>
<text x="368.9" y="41.1">max</text>
<text x="384" y="41.1">210</text>
<text x="334.2" y="46">150</text>
<text x="158.8" y="55.6" transform="rotate(-90 158.8 55.6)">32</text>
<text x="166.4" y="60.5" transform="rotate(-90 166.4 60.5)">466*</text>
<text x="37.3" y="70.4" transform="rotate(-90 37.3 70.4)">955*</text>
<text x="48.1" y="69.5" transform="rotate(-90 48.1 69.5)">790</text>
<text x="376.6" y="70.4" transform="rotate(-90 376.6 70.4)">290</text>
<text x="65.3" y="77.9">100</text>
<text x="196.8" y="76.6" transform="rotate(-90 196.8 76.6)">1025*</text>
<text x="167.9" y="79">150</text>
<text x="369.2" y="79.7" transform="rotate(-90 369.2 79.7)">120</text>
<text x="334.2" y="91.5">100</text>
<text x="229.5" y="97.9" transform="rotate(-90 229.5 97.9)">2330</text>
<text x="334.2" y="98.2">240</text>
<text x="57.3" y="106.2" transform="rotate(-90 57.3 106.2)">110</text>
<text x="184.7" y="106.2" transform="rotate(-90 184.7 106.2)">110</text>
<text x="206.1" y="104.2" transform="rotate(-90 206.1 104.2)">2120</text>
<text x="196.8" y="125" transform="rotate(-90 196.8 125)">1095</text>
<text x="37.3" y="128.6" transform="rotate(-90 37.3 128.6)">1165</text>
<text x="113.3" y="160.4">2130*</text>
<text x="119.9" y="185.4">2000</text>
<text x="129.5" y="195.4">690</text>
<text x="187.2" y="234.7" transform="rotate(-90 187.2 234.7)">1020</text>
<text x="196.8" y="234.7" transform="rotate(-90 196.8 234.7)">1080</text>
</g>
<g font-size="4.2">
<text x="103.8" y="4.2">2</text>
<text x="313.8" y="4.2">1</text>
<text x="415.9" y="150.2">A</text>
<text x="103.8" y="296.2">2</text>
<text x="313.8" y="296.2">1</text>
</g>
<g font-size="3.4">
<text x="11.5" y="104.5" transform="rotate(-90 11.5 104.5)">Справ. №</text>
<text x="11.6" y="174.7" transform="rotate(-90 11.6 174.7)">Подп. и дата</text>
<text x="11.4" y="204.9" transform="rotate(-90 11.4 204.9)">Инв. № дубл.</text>
<text x="11.4" y="229.6" transform="rotate(-90 11.4 229.6)">Взам. инв. №</text>
<text x="369" y="255.5">Лит.</text>
<text x="382.8" y="255.5">Масса</text>
<text x="398.4" y="255.6">Масштаб</text>
<text x="11.4" y="259.2" transform="rotate(-90 11.4 259.2)">Подп. и дата</text>
<text x="230.5" y="260.5">Изм.</text>
<text x="238.4" y="260.4">Лист</text>
<text x="251.1" y="260.4">№ докум.</text>
<text x="273" y="260.4">Подп.</text>
<text x="286" y="260.4">Дата</text>
<text x="230.5" y="265.7">Разраб.</text>
<text x="230.5" y="275.7">Т. контр.</text>
<text x="230.6" y="270.7">Пров.</text>
<text x="366.2" y="275.3">Лист 1</text>
<text x="386.3" y="275.2">Листов 2</text>
<text x="230.6" y="285.7">Н. контр.</text>
<text x="11.6" y="290" transform="rotate(-90 11.6 290)">Инв. № подл.</text>
<text x="230.6" y="290.7">Утв.</text>
<text x="322.5" y="295">Копировал</text>
<text x="394.6" y="295">Формат А3</text>
</g>
</svg>
